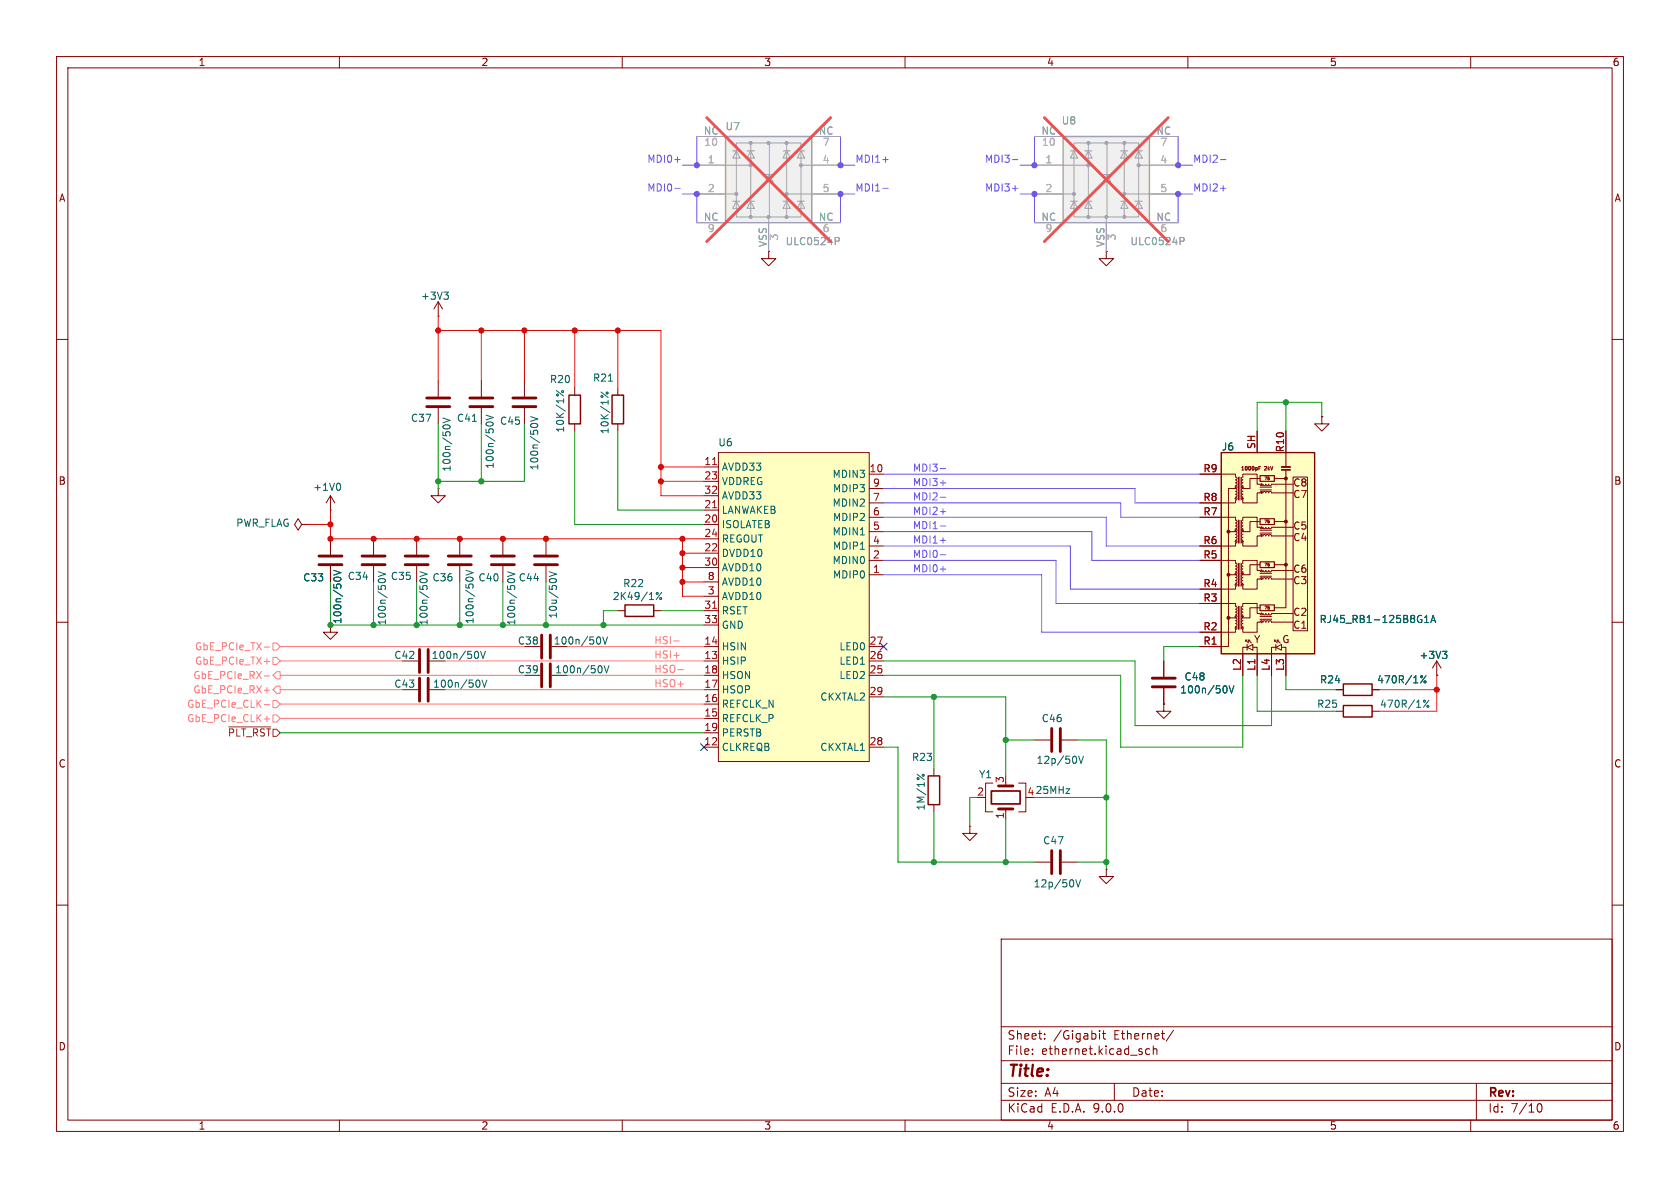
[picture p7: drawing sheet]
<svg xmlns="http://www.w3.org/2000/svg" width="297mm" height="210mm" viewBox="0 0 297 210" stroke-linecap="round" stroke-linejoin="round" font-family="sans-serif">
<g fill="none" stroke="#840000" stroke-width=".18">
<path d="M10 10h277v190h-277zM12 12h273v186h-273zM60 10v2M110 10v2M160 10v2M210 10v2M260 10v2M10 60h2M285 60h2M53.3 92.7l-.6-1-.6 1 .6 1 .6-1h1.3M54.6 92.7h.1M77.5 86.4v1.2h1.2l-1.2 1.3-1.3-1.3h1.3"/>
<path d="M77.5 86.4h.1M10 110h2M58.4 110.5v1.3h1.3l-1.3 1.2-1.3-1.2h1.3M58.4 110.5h.1M254 119.4h.1M254 116.8l-.8 1.3M254 116.8l.8 1.3M254 116.8v2.6M285 110h2M236.2 125.7h1.3M236.2 121.9h1.3M242.6 125.7h1.2"/>
<path d="M242.6 121.9h1.2M10 160h2M177 166h108v32h-108zM285 160h2M60 198v2M110 198v2M160 198v2M177 194.5h108M177 191.5h108M177 187.5h108M177 181.5h108M182.5 186.3v.1"/>
<path d="M182.5 185.5v.1M184.7 183.6v.1M184.7 182.8v.1M194.4 182.2v.1M194.4 182.7v1M194.9 182.7h.6M195.1 182.2v1.3l.4 .2M197 191.5v3M203.2 185.5l-.4-.1-.3 .3v.4l.2 .2h.5M203.9 185.5l.2-.1 .4 .1v.9M203.9 184.9v1.5M207.5 182.1l-1.3 2"/>
<path d="M210 198v2M260 198v2M261 191.5v6.5M271.7 195.7l.2-.5 .2-.1a.81 .81 0 0 1 .6 .6 .81 .81 0 0 1-.3 .8h-.4l-.3-.5"/>
</g>
<g fill="none" stroke="#006464" stroke-width=".18">
<path d="M252.1 119.5l-1 1.2M255 115.1h.8l-.4 .5M255.5 115.6l.3 .3v.3l-.3 .2M252.6 123.8l-1 1.2"/>
<circle cx="251.3" cy="119.6" r=".18"/>
<circle cx="251.8" cy="123.9" r=".18"/>
<circle cx="251.9" cy="120.5" r=".18"/>
<circle cx="252.4" cy="124.9" r=".18"/>
</g>
<path d="M237.5 124.7h5.1v2h-5.1zM237.5 120.9h5.1v2h-5.1z" fill="none" stroke="#840000" stroke-width=".25"/>
<path d="M215.9 80h16.5v35.6h-16.5z" fill="#ffffc2"/>
<g fill="#840000" stroke="#840000" stroke-width=".18">
<circle cx="227.3" cy="99.8" r=".25"/>
<circle cx="227.3" cy="92.2" r=".25"/>
<circle cx="227.3" cy="84.6" r=".25"/>
<circle cx="217.2" cy="109.2" r=".25"/>
<circle cx="217.2" cy="101.6" r=".25"/>
<circle cx="217.2" cy="94" r=".25"/>
<circle cx="223" cy="110" r=".08"/>
<circle cx="223" cy="108.4" r=".08"/>
<circle cx="223" cy="102.4" r=".08"/>
<circle cx="223" cy="100.8" r=".08"/>
<circle cx="223" cy="94.8" r=".08"/>
<circle cx="223" cy="93.2" r=".08"/>
<circle cx="223" cy="87.1" r=".08"/>
<circle cx="223" cy="85.6" r=".08"/>
<circle cx="219.7" cy="111" r=".08"/>
<circle cx="219.7" cy="109" r=".08"/>
<circle cx="219.7" cy="103.4" r=".08"/>
<circle cx="219.7" cy="101.3" r=".08"/>
<circle cx="219.7" cy="95.8" r=".08"/>
<circle cx="219.7" cy="93.7" r=".08"/>
<circle cx="219.7" cy="88.1" r=".08"/>
<circle cx="219.7" cy="86.1" r=".08"/>
<circle cx="218.4" cy="111" r=".08"/>
<circle cx="218.4" cy="109" r=".08"/>
<circle cx="218.4" cy="103.4" r=".08"/>
<circle cx="218.4" cy="101.3" r=".08"/>
<circle cx="218.4" cy="95.8" r=".08"/>
<circle cx="218.4" cy="93.7" r=".08"/>
<circle cx="218.4" cy="88.1" r=".08"/>
<circle cx="218.4" cy="86.1" r=".08"/>
</g>
<g fill="none" stroke="#840000" stroke-width=".18">
<path d="M135.9 44.5v1.2h1.3l-1.3 1.3-1.3-1.3h1.3M135.9 44.5h.1M195.6 44.5v1.2h1.2l-1.2 1.3-1.3-1.3h1.3M195.6 44.5h.1M92.7 67.3v2.8M92.7 72.1v2.8M101.6 68.6v1.3M101.6 74.9v1.3M109.2 68.6v1.3M109.2 74.9v1.3M222.2 76.2v3.8M227.3 76.2v6.4"/>
<path d="M58.4 95.3v2.7M66 95.3v2.7M73.7 95.3v2.7M212.1 99.1h6.3v.5l.3 .2-.3 .3 .3 .2-.3 .3 .3 .2-.3 .3 .3 .3-.3 .2M212.1 91.4h6.3v.5l.3 .3-.3 .3 .3 .2-.3 .3 .3 .2-.3 .3 .3 .2-.3 .3M212.1 83.8h6.3v.5l.3 .3-.3 .2M217.2 94h1.3l.2 .1v.3l-.3 .1 .3 .2-.1 .2-.2 .1 .2 .1 .1 .2-.3 .2 .3 .3-.3 .2v.5h-6.3M218.4 86.4l.3 .2-.3 .3 .2 .1 .1 .2-.3 .2 .3 .2-.3 .3 .3 .2-.3 .3v.5h-6.3M218.4 84.8l.3 .2-.1 .2-.2 .1 .3 .3-.3 .3M218.4 85.9l.3 .2-.3 .3M218.4 86.4h-1.2v27.9h-5.1M218.9 84.3v4.1"/>
<path d="M218.9 91.9v4.1M218.9 99.6v4M219.2 84.3v4.1M219.2 91.9v4.1M219.2 99.6v4M219.7 94l-.2 .2 .2 .3-.2 .2 .2 .3-.2 .3 .2 .2-.2 .3 .2 .2v.5h2.5v-1.8h.6l.2-.2h.2l.1 .2 .2-.2 .3 .2 .2-.2 .3 .2 .2-.2 .3 .2h3.8M219.7 93l-.2-.2v-.2l.2-.1-.2-.3 .2-.3v-.5h2.5v1.8h.6l.1 .3 .3-.1 .1-.2 .2 .3 .3-.3 .2 .3 .3-.3 .2 .3 .3-.3h3.8M219.7 93l-.2 .2 .2 .3-.2 .1v.2l.2 .2M219.7 86.4l-.2 .2 .2 .3-.2 .2v.2l.2 .1-.2 .1v.2l.2 .2M219.7 85.9l-.2 .2 .2 .3M222.6 82.8h.2M222.8 99.8h-1.8v1.8h-1.3"/>
<path d="M222.8 92.2h-1.8v1.8h-1.3M222.8 84.6h-1.8v1.8h-1.3M222.8 93.7h2M222.8 86.1h2M222.8 94.2h2M222.8 86.6h2M222.9 82.5h-.3v.6M223.6 99.5h.4l-.3 .5M223.6 91.9h.4l-.3 .5M223.6 84.3h.4l-.3 .5M224.4 84.5v.3M224.4 99.8v.2"/>
<path d="M224.4 92.1v.1M224.4 92.2v.2M224.4 99.5h-.3v.3M224.4 91.9h-.3v.3M224.4 84.3h-.3v.2M224.4 84.8h.1M225.3 84.6h2M225.3 99.8h2M225.3 92.2h2M227.3 83.1v24.3h-2M228.6 84.3h2.5v27.2h-2.5zM228.6 87.1h-3.8l-.3-.2-.2 .2-.2-.2h-.2l-.1 .2-.1-.2h-.2l-.2 .2-.1-.2h-.3l-.1 .2h-.6v1.8h-2.5v-.5l-.2-.3 .2-.2"/>
<path d="M228.6 85.6h-3.8l-.3 .3-.2-.3-.2 .2h-.2l-.1-.2-.1 .2h-.2l-.2-.2-.1 .2h-.2l-.2-.2h-.6v-1.8h-2.5v.5l-.2 .3 .2 .2-.2 .2v.2l.2 .1-.2 .1v.2l.2 .3M58.4 100.1v2.8M66 100.1v2.8M73.7 100.1v2.8M212.1 106.7h6.3v.5l.3 .2-.3 .3 .3 .3-.3 .2 .3 .3-.3 .2 .3 .3-.3 .2M217.2 101.6h1.2M217.2 109.2h1.2M218.4 109.2l.3 .2-.3 .3 .2 .1 .1 .2-.3 .2 .3 .3-.3 .2 .3 .3-.3 .3v.5h-6.3M218.4 101.6l.3 .2-.3 .3 .2 .1 .1 .2-.3 .2 .3 .3-.3 .2 .3 .3-.3 .2v.5h-6.3M218.9 107.2v4.1M219.2 107.2v4.1M219.7 109.2l-.2 .3 .2 .2-.2 .3 .2 .2-.2 .3 .2 .2-.2 .3 .2 .3v.5h2.5v-1.8h.6l.2-.3 .2 .1 .1 .2 .2-.3 .3 .3 .2-.3 .3 .3 .2-.3 .3 .3h3.8"/>
<path d="M219.7 101.6l-.2 .2 .2 .3-.2 .3 .2 .2-.2 .3 .2 .2-.2 .3 .2 .2v.5h2.5v-1.7h.6l.2-.3 .2 .1 .1 .2 .2-.3 .3 .3 .2-.3 .3 .3 .2-.3 .3 .3h3.8M220.2 113.2l.5 .5M220.5 114.4l1-.5v1zM220.5 113.2h-.3v.2M220.5 114.4h-.8v5M220.5 113.9v1M220.7 113.2l.5 .5M221 113.2h-.3v.2M221.5 114.4h.7v5M222.8 107.4h-1.8v1.8h-1.3M222.8 109h2M222.8 101.3h2"/>
<path d="M222.8 109.5h2M222.8 101.9h2M223.6 107.2h.4l-.3 .5M224.4 107.4h.1M224.4 107.2h-.3v.2M224.4 107.4v.2M224.4 100h.1M225.3 113.2l.5 .5M225.6 114.4l1-.5v1zM225.6 113.2h-.3v.2M225.6 114.4h-.8v5M225.6 113.9v1"/>
<path d="M225.8 113.2l.5 .5M226.1 113.2h-.3v.2M226.6 114.4h.7v5M228.6 108.5h-3.8l-.3 .2-.2-.2-.2 .2h-.2l-.1-.2-.1 .2h-.2l-.2-.2-.1 .2h-.2l-.2-.2h-.6v-1.8h-2.5v.5l-.2 .2 .2 .3-.2 .3 .2 .2-.2 .2v.2l.2 .1-.2 .3 .2 .2M228.6 100.8h-3.8l-.3 .3-.2-.3-.2 .3-.2-.1-.1-.2-.1 .2-.2 .1-.2-.3-.1 .2-.2 .1-.2-.3h-.6v-1.7h-2.5v.5l-.2 .2 .2 .3-.2 .2 .2 .3-.2 .2v.2l.2 .1-.2 .3 .2 .2M182.9 152.4h2.8M187.7 152.4h2.8"/>
</g>
<path d="M100.6 69.9h2v5h-2zM108.2 69.9h2v5h-2zM215.9 80h16.5v35.6h-16.5z" fill="none" stroke="#840000" stroke-width=".25"/>
<path d="M226.6 83.1h1.5" fill="none" stroke="#840000" stroke-width=".3"/>
<path d="M226.6 82.6h1.5" fill="none" stroke="#840000" stroke-width=".33"/>
<path d="M222.8 99.3h2.5v1h-2.5zM222.8 91.7h2.5v1h-2.5zM222.8 84.1h2.5v1h-2.5zM222.8 106.9h2.5v1.1h-2.5z" fill="none" stroke="#840000" stroke-width=".2"/>
<g fill="none" stroke="#006464" stroke-width=".18">
<path d="M93.8 75.2a.79 .79 0 0 1 1.3 0M93.8 73.6l1.3 .5-1.3 .4M98.4 69l1.2 1M98.4 70v-.2l.2-.1 .1 .1v.2M106.2 69.3l1.3 1M106.3 70.2l-.1-.1 .2-.2 .2 .2-.1 .1M107.6 67.4h.7M59 102.3a.79 .79 0 0 1 1.3 0M59 100.8l1.3 .4-1.3 .5M66.9 102.6a.79 .79 0 0 1 1.2 0M66.9 101.1l1.2 .4-1.2 .4M74.2 102.6a.79 .79 0 0 1 1.3 0"/>
<path d="M74.2 101.1l1.3 .4-1.3 .4M251.8 110.1h.8M251.8 109.1l.4-.3v1.3M252.9 110.1l.5-1.3 .4 1.3M253.1 109.7h.6M189.8 155.8v.7M190.2 155.5l.4 1.3 .4-1.3"/>
<circle cx="99.5" cy="69.2" r=".18"/>
<circle cx="107.3" cy="69.5" r=".18"/>
</g>
<path d="M90.7 70.4h4M90.7 71.9h4M56.4 98.3h4.1M56.4 99.8h4.1M64 98.3h4.1M64 99.8h4.1M71.6 98.3h4.1M71.6 99.8h4.1M185.9 150.4v4M187.5 150.4v4" fill="none" stroke="#840000" stroke-width=".51"/>
<path d="M128.3 24.1h15.2v15.3h-15.2z" fill="#f0f0f0"/>
<g fill="none" stroke="#a1a1a1" stroke-width=".18">
<path d="M123.2 29.2h9.5M123.2 34.3h7M123.2 24.1h5.1M123.2 39.4h5.1M129.5 26.7h1.3M129.5 35.6h1.3M130.2 25.3h11.4v13.1h-11.4zM130.2 26.7l.6 1.2h-1.3zM130.2 35.6l.6 1.2h-1.3zM132.1 26.7h1.2M132.1 35.6h1.2M132.7 26.7l.6 1.2h-1.2z"/>
<path d="M132.7 35.6l.6 1.2h-1.2zM132.7 25.3v13.1M135.9 38.4v6.1M136 30.9l.7 1.2h-1.3zM136 25.3v13.1M137 30.6l-.3 .3h-1.3l-.4 .2M138.4 26.7h1.3M138.4 35.6h1.3M139.1 26.7l.6 1.2h-1.3zM139.1 35.6l.6 1.2h-1.3zM139.1 25.3v13.1M139.1 34.3h9.5"/>
<path d="M141 26.7h1.2M141 35.6h1.2M141.6 26.7l.6 1.2h-1.2zM141.6 35.6l.6 1.2h-1.2zM141.6 29.2h7M143.5 24.1h5.1M143.5 39.4h5.1"/>
</g>
<path d="M128.3 24.1h15.2v15.3h-15.2z" fill="none" stroke="#a1a1a1" stroke-width=".25"/>
<g fill="#a1a1a1" stroke="#a1a1a1" stroke-width=".18">
<circle cx="130.2" cy="34.3" r=".28"/>
<circle cx="132.7" cy="25.3" r=".28"/>
<circle cx="132.7" cy="29.2" r=".28"/>
<circle cx="132.7" cy="38.4" r=".28"/>
<circle cx="135.9" cy="25.3" r=".28"/>
<circle cx="135.9" cy="38.4" r=".28"/>
<circle cx="139.1" cy="25.3" r=".28"/>
<circle cx="139.1" cy="34.3" r=".28"/>
<circle cx="139.1" cy="38.4" r=".28"/>
<circle cx="141.6" cy="29.2" r=".28"/>
</g>
<path d="M147.7 42h.4l.3 .2-.1 .4h-.6" fill="none" stroke="#989898" stroke-width=".18"/>
<path d="M124.9 20.8l21.9 21.9M146.8 20.8l-21.9 21.9" fill="none" stroke="#e65255" stroke-width=".46"/>
<path d="M77.5 55.9h.1M77.5 53.3l-.8 1.3M77.5 53.3l.7 1.3M77.5 53.3v2.6" fill="none" stroke="#840000" stroke-width=".18"/>
<path d="M78.5 51.6h.8l-.5 .5M79 52.1l.3 .3v.3l-.3 .2" fill="none" stroke="#006464" stroke-width=".18"/>
<path d="M188 24.1h15.2v15.3h-15.2z" fill="#f0f0f0"/>
<g fill="none" stroke="#a1a1a1" stroke-width=".18">
<path d="M182.9 29.2h9.5M182.9 34.3h7M182.9 24.1h5.1M182.9 39.4h5.1M189.2 26.7h1.3M189.2 35.6h1.3M189.9 25.3h11.4v13.1h-11.4zM189.9 26.7l.6 1.2h-1.3zM189.9 35.6l.6 1.2h-1.3zM191.8 26.7h1.2M191.8 35.6h1.2M192.4 26.7l.6 1.2h-1.2z"/>
<path d="M192.4 35.6l.6 1.2h-1.2zM192.4 25.3v13.1M195.6 38.4v6.1M195.7 30.9l.6 1.2h-1.2zM195.7 25.3v13.1M196.7 30.6l-.4 .3h-1.2l-.4 .2M198.1 26.7h1.3M198.1 35.6h1.3M198.8 26.7l.6 1.2h-1.3zM198.8 35.6l.6 1.2h-1.3zM198.8 25.3v13.1M198.8 34.3h9.5"/>
<path d="M200.7 26.7h1.2M200.7 35.6h1.2M201.3 26.7l.6 1.2h-1.2zM201.3 35.6l.6 1.2h-1.2zM201.3 29.2h7M203.2 24.1h5.1M203.2 39.4h5.1"/>
</g>
<path d="M188 24.1h15.2v15.3h-15.2z" fill="none" stroke="#a1a1a1" stroke-width=".25"/>
<g fill="#a1a1a1" stroke="#a1a1a1" stroke-width=".18">
<circle cx="189.9" cy="34.3" r=".28"/>
<circle cx="192.4" cy="25.3" r=".28"/>
<circle cx="192.4" cy="29.2" r=".28"/>
<circle cx="192.4" cy="38.4" r=".28"/>
<circle cx="195.6" cy="25.3" r=".28"/>
<circle cx="195.6" cy="38.4" r=".28"/>
<circle cx="198.8" cy="25.3" r=".28"/>
<circle cx="198.8" cy="34.3" r=".28"/>
<circle cx="198.8" cy="38.4" r=".28"/>
<circle cx="201.3" cy="29.2" r=".28"/>
</g>
<path d="M208.6 42h.5l.3 .2-.2 .4h-.6" fill="none" stroke="#989898" stroke-width=".18"/>
<path d="M184.6 20.8l21.9 21.9M206.5 20.8l-21.9 21.9" fill="none" stroke="#e65255" stroke-width=".46"/>
<path d="M75.4 70.4h4.1M75.4 71.9h4.1M83.1 70.4h4M83.1 71.9h4M203.7 119.9h4.1M176.5 138.9h2.6M203.7 121.4h4.1M176.5 143h2.6" fill="none" stroke="#840000" stroke-width=".51"/>
<g fill="none" stroke="#840000" stroke-width=".18">
<path d="M77.5 67.3v2.8M77.5 72.1v2.8M85.1 67.3v2.8M85.1 72.1v2.8M58.4 90.2h.1M58.4 87.6l-.7 1.3M58.4 87.6l.8 1.3M58.4 87.6v2.6M205.7 116.8v2.8M175.5 138.4h-1.3v5.1h1.3M180.1 138.4h1.3v5.1h-1.3M205.7 124.5v1.2h1.3l-1.3 1.3-1.2-1.3h1.2"/>
<path d="M205.7 124.5h.1M205.7 121.7v2.8M171.4 146.1v1.2h1.3l-1.3 1.3-1.2-1.3h1.2M171.4 146.1h.1M174 141h.2M177.8 143v1.8"/>
</g>
<path d="M78.3 75.4a.79 .79 0 0 1 1.3 0M78.3 73.9l1.3 .4-1.3 .4M83.5 74.5h.7M85.9 74.9a.79 .79 0 0 1 1.3 0M85.9 73.4l1.3 .4-1.3 .4M59.9 85.4a.79 .79 0 0 1 0 1.3M216.6 121.2a.79 .79 0 0 1 0 1.3M217.3 121.2l.4 1.3 .4-1.3" fill="none" stroke="#006464" stroke-width=".18"/>
<path d="M175.3 139.8h5v2.3h-5z" fill="none" stroke="#840000" stroke-width=".3"/>
<path d="M127 80h26.7v54.6h-26.7z" fill="#ffffc2"/>
<g fill="none" stroke="#840000" stroke-width=".18">
<path d="M135.9 44.5h.1M195.6 44.5h.1M222.2 76.2v3.8M227.3 76.2v3.8M233.7 73.7v1.2h1.2l-1.2 1.3-1.3-1.3h1.3M233.7 73.7h.1M58.4 95.3v2.7M81.3 95.3v2.7M88.9 95.3v2.7M96.5 95.3v2.7M124.5 82.6h2.5M124.5 85.1h2.5"/>
<path d="M124.5 87.6h2.5M124.5 90.2h2.5M124.5 92.7h2.5M124.5 95.3h2.5M124.5 97.8h2.5M127 80h26.7v54.6h-26.7zM153.7 83.8h2.5M153.7 86.4h2.5M153.7 88.9h2.5M153.7 91.4h2.5M153.7 94h2.5M153.7 96.5h2.5"/>
<path d="M153.7 99.1h2.5M212.1 83.8h3.8M212.1 88.9h3.8M212.1 91.4h3.8M212.1 96.5h3.8M212.1 99.1h3.8M58.4 110.5h.1M58.4 100.1v2.8M71.1 116.8h2.8M81.3 100.1v2.8M88.9 100.1v2.8M92.7 114.3h2.8"/>
<path d="M92.7 119.4h2.8M96.5 100.1v2.8M97.5 119.4h2.8M109.2 108h1.3M115.6 108h1.2M124.5 100.3h2.5M124.5 102.9h2.5M124.5 105.4h2.5M124.5 108h2.5M124.5 110.5h2.5M124.5 114.3h2.5M124.5 116.8h2.5"/>
<path d="M124.5 119.4h2.5M153.7 114.3h2.5M153.7 116.8h2.5M153.7 119.4h2.5M153.7 101.6h2.5M205.7 116.8v2.8M212.1 114.3h3.8M212.1 111.8h3.8M212.1 106.7h3.8M212.1 104.1h3.8M219.7 115.6v3.8M222.2 115.6v3.8"/>
<path d="M224.8 115.6v3.8M227.3 115.6v3.8M254 119.4h.1M71.1 121.9h2.8M75.9 121.9h2.8M124.5 121.9h2.5M124.5 124.5h2.5M124.5 127h2.5M124.5 129.5h2.5M124.5 132.1h2.5M153.7 132.1h2.5M153.7 123.2h2.5"/>
<path d="M165.1 135.9v1.3M182.9 130.8h2.8M187.7 130.8h2.8M205.7 124.5h.1M205.7 121.7v2.8M236.2 121.9h1.3M242.6 121.9h1.2M165.1 142.2v1.3M195.6 153.7v1.2h1.2l-1.2 1.3-1.3-1.3h1.3M195.6 153.7h.1"/>
</g>
<path d="M126 82.1h.7M126 89.8h.7M126 107.5h.7" fill="none" stroke="#a90000" stroke-width=".18"/>
<g fill="none" stroke="#840000" stroke-width=".51">
<path d="M79.2 98.3h4.1M79.2 99.8h4.1M86.9 98.3h4M86.9 99.8h4M94.5 98.3h4.1M94.5 99.8h4.1M74.2 114.8v4.1M74.2 119.9v4.1M75.7 114.8v4.1M75.7 119.9v4.1M95.8 112.3v4M95.8 117.3v4.1"/>
<path d="M97.3 112.3v4M97.3 117.3v4.1M185.9 128.8v4M187.5 128.8v4"/>
</g>
<g fill="none" stroke="#006464" stroke-width=".18">
<path d="M59 102.3a.79 .79 0 0 1 1.3 0M59 100.8l1.3 .4-1.3 .5M82.4 102.3a.79 .79 0 0 1 1.2 0M82.4 100.8l1.2 .4-1.2 .5M84.3 115.1a.79 .79 0 0 1 0 1.3M85 115.1l.4 1.3 .4-1.3M89.7 102.6a.79 .79 0 0 1 1.3 0M89.7 101.1l1.3 .4-1.3 .4M97.1 101.1l1.3 .4-1.3 .4M97.3 102.3h.8M105.9 112.6a.79 .79 0 0 1 0 1.3M106.1 117.7a.79 .79 0 0 1 0 1.2"/>
<path d="M106.5 112.6l.5 1.3 .4-1.3M106.8 117.7l.4 1.2 .4-1.2M117 104.7l-1 1.3M251.8 110.1h.8M251.8 109.1l.4-.3v1.3M252.1 119.5l-1 1.2M252.9 110.1l.5-1.3 .4 1.3M253.1 109.7h.6M255 115.1h.8l-.4 .5M255.5 115.6l.3 .3v.3l-.3 .2M84.5 120.2a.79 .79 0 0 1 0 1.3M85.2 120.2l.4 1.3 .5-1.3"/>
<path d="M162.1 136.9l1.3 .9M190.3 133.9v.8M190.7 133.7l.4 1.2 .4-1.2M216.6 121.2a.79 .79 0 0 1 0 1.3M217.3 121.2l.4 1.3 .4-1.3"/>
<circle cx="116.2" cy="104.9" r=".18"/>
<circle cx="116.8" cy="105.8" r=".18"/>
<circle cx="251.3" cy="119.6" r=".18"/>
<circle cx="163.2" cy="137" r=".18"/>
<circle cx="251.9" cy="120.5" r=".18"/>
</g>
<path d="M110.5 106.9h5.1v2.1h-5.1zM164.1 137.2h2v5h-2z" fill="none" stroke="#840000" stroke-width=".25"/>
<g fill="none" stroke="#ff7879" stroke-width=".18">
<path d="M46.7 119.5h1M46.7 114.4h1M46.7 116.9h1M48.3 113.7h.6l.6 .6-.6 .6h-.6zM48.3 116.2h.6l.6 .6-.6 .7h-.6zM48.9 118.7h.6v1.3h-.6l-.6-.6zM49.5 114.3h43.2M49.5 119.4h43.2M49.5 116.8h21.6M78.7 116.8h45.8M100.3 114.3h24.2M100.3 119.4h24.2"/>
<path d="M119.1 113.3h1M119.8 118.4h1M46.7 124.6h1M46.7 122h1M46.7 127.1h1M48.3 123.8h.6l.6 .7-.6 .6h-.6zM48.3 126.4h.6l.6 .6-.6 .6h-.6zM48.9 121.3h.6v1.3h-.6l-.6-.7zM49.5 121.9h21.6M49.5 127h75M49.5 124.5h75M78.7 121.9h45.8"/>
</g>
<path d="M40.4 128.5h7.4" fill="none" stroke="#725600" stroke-width=".18"/>
<g fill="none" stroke="#6957ff" stroke-width=".18">
<path d="M119.3 28.2h.9M119.3 33.3h.9M120.6 34.3h2.6v5.1M123.2 24.1v5.1h-2.6M148.6 24.1v5.1h2.5M151.1 34.3h-2.5v5.1M156.1 28.2h.9M156.1 33.3h.9M179 28.2h.9M179 33.3h.9M180.3 34.3h2.6v5.1M182.9 24.1v5.1h-2.6"/>
<path d="M208.3 24.1v5.1h2.5M210.8 34.3h-2.5v5.1M215.8 28.2h.9M215.8 33.3h.9M156.2 88.9h41.9v2.5h14M156.2 86.4h44.5v2.5h11.4M156.2 83.8h55.9M156.2 96.5h33v7.6h22.9M156.2 91.4h39.4v5.1h16.5M156.2 99.1h30.5v7.6h25.4M156.2 94h36.8v5.1h19.1M166.2 85.4h1"/>
<path d="M166.2 82.8h1M166.2 95.5h1M166.2 87.9h1M166.2 93h1M166.2 90.4h1M166.2 98.1h1M156.2 101.6h27.9v10.2h28M166.2 100.6h1"/>
</g>
<g fill="none" stroke="#ff0f00" stroke-width=".18">
<path d="M77.5 58.4h39.3v29.2h7.7M77.5 55.9v11.4M85.1 58.4v8.9M92.7 58.4v8.9M101.6 58.4v10.2M109.2 58.4v10.2M54.6 92.7h3.8M58.4 90.2v5.1h66.1M116.8 85.1h7.7M116.8 82.6h7.7M120.6 95.3v10.1h3.9M120.6 97.8h3.9"/>
<path d="M120.6 102.9h3.9M120.6 100.3h3.9M254 119.4v6.3h-10.2M243.8 121.9h10.2"/>
</g>
<g fill="none" stroke="#009600" stroke-width=".18">
<path d="M77.5 74.9v11.5M85.1 74.9v10.2M92.7 74.9v10.2h-15.2M101.6 76.2v16.5h22.9M109.2 76.2v14h15.3M227.3 71.1v5.1M233.7 73.7v-2.6h-11.5v5.1M58.4 102.9v7.6h66.1M66 102.9v7.6M73.7 102.9v7.6M81.3 102.9v7.6M88.9 102.9v7.6"/>
<path d="M96.5 102.9v7.6M109.2 108h-2.5v2.5M116.8 108h7.7M156.2 119.4h41.9v12.7h21.6v-12.7M156.2 116.8h44.5v11.5h24.1v-8.9M212.1 114.3h-6.4v2.5M222.2 119.4v6.3h14M227.3 119.4v2.5h8.9M49.5 129.5h75M156.2 132.1h2.5v20.3h24.2M156.2 123.2h21.6v14M165.1 123.2v12.7"/>
<path d="M177.8 130.8h5.1M190.5 130.8h5.1v22.9M165.1 143.5v8.9M172.7 141h-1.3v5.1M177.8 144.8v7.6M182.9 141h12.7M190.5 152.4h5.1"/>
</g>
<path d="M155.6 113.7l1.2 1.2M156.8 113.7l-1.2 1.2M123.9 131.5l1.2 1.2M125.1 131.5l-1.2 1.2" fill="none" stroke="#000084" stroke-width=".18"/>
<path d="M147.7 42h.4l.3 .2-.1 .4h-.6M208.6 42h.5l.3 .2-.2 .4h-.6" fill="none" stroke="#989898" stroke-width=".18"/>
<g fill="none" stroke="#a1a1a1" stroke-width=".18">
<path d="M123.2 24.1h5.1M123.2 29.2h5.1M123.2 34.3h5.1M123.2 39.4h5.1M135.9 39.4v5.1M143.5 24.1h5.1M143.5 29.2h5.1M143.5 34.3h5.1M143.5 39.4h5.1M182.9 24.1h5.1M182.9 29.2h5.1M182.9 34.3h5.1"/>
<path d="M182.9 39.4h5.1M195.6 39.4v5.1M203.2 24.1h5.1M203.2 29.2h5.1M203.2 34.3h5.1M203.2 39.4h5.1"/>
</g>
<path d="M124.9 20.8l21.9 21.9M146.8 20.8l-21.9 21.9M184.6 20.8l21.9 21.9M206.5 20.8l-21.9 21.9" fill="none" stroke="#e65255" stroke-width=".46"/>
<g fill="#009600" stroke="#009600" stroke-width=".18">
<circle cx="195.6" cy="152.4" r=".46"/>
<circle cx="96.5" cy="110.5" r=".46"/>
<circle cx="81.3" cy="110.5" r=".46"/>
<circle cx="88.9" cy="110.5" r=".46"/>
<circle cx="77.5" cy="85.1" r=".46"/>
<circle cx="227.3" cy="71.1" r=".46"/>
<circle cx="85.1" cy="85.1" r=".46"/>
<circle cx="106.7" cy="110.5" r=".46"/>
<circle cx="165.1" cy="123.2" r=".46"/>
<circle cx="73.7" cy="110.5" r=".46"/>
<circle cx="58.4" cy="110.5" r=".46"/>
<circle cx="66" cy="110.5" r=".46"/>
<circle cx="195.6" cy="141" r=".46"/>
<circle cx="177.8" cy="130.8" r=".46"/>
<circle cx="165.1" cy="152.4" r=".46"/>
<circle cx="177.8" cy="152.4" r=".46"/>
</g>
<g fill="#ff0f00" stroke="#ff0f00" stroke-width=".18">
<circle cx="254" cy="121.9" r=".46"/>
<circle cx="116.8" cy="85.1" r=".46"/>
<circle cx="116.8" cy="82.6" r=".46"/>
<circle cx="120.6" cy="95.3" r=".46"/>
<circle cx="120.6" cy="100.3" r=".46"/>
<circle cx="120.6" cy="97.8" r=".46"/>
<circle cx="81.3" cy="95.3" r=".46"/>
<circle cx="88.9" cy="95.3" r=".46"/>
<circle cx="96.5" cy="95.3" r=".46"/>
<circle cx="120.6" cy="102.9" r=".46"/>
<circle cx="92.7" cy="58.4" r=".46"/>
<circle cx="77.5" cy="58.4" r=".46"/>
<circle cx="85.1" cy="58.4" r=".46"/>
<circle cx="109.2" cy="58.4" r=".46"/>
<circle cx="101.6" cy="58.4" r=".46"/>
<circle cx="58.4" cy="92.7" r=".46"/>
<circle cx="58.4" cy="95.3" r=".46"/>
<circle cx="66" cy="95.3" r=".46"/>
<circle cx="73.7" cy="95.3" r=".46"/>
</g>
<g fill="#6957ff" stroke="#6957ff" stroke-width=".18">
<circle cx="182.9" cy="29.2" r=".46"/>
<circle cx="182.9" cy="34.3" r=".46"/>
<circle cx="123.2" cy="29.2" r=".46"/>
<circle cx="123.2" cy="34.3" r=".46"/>
<circle cx="208.3" cy="29.2" r=".46"/>
<circle cx="208.3" cy="34.3" r=".46"/>
<circle cx="148.6" cy="29.2" r=".46"/>
<circle cx="148.6" cy="34.3" r=".46"/>
</g>
<text font-size="2.8" fill="#840000" x="178" y="190.9">Title:</text>
<g font-size="2.1" fill="#840000">
<text x="178" y="184">Sheet:</text>
<text x="186.2" y="184">/Gigabit</text>
<text x="197" y="184">Ethernet/</text>
<text x="178" y="186.7">File:</text>
<text x="184.1" y="186.7">ethernet.kicad_sch</text>
<text x="178" y="196.9">KiCad</text>
<text x="178" y="194.1">Size:</text>
<text x="184.7" y="194.1">A4</text>
<text x="185.7" y="196.9">E.D.A.</text>
<text x="193.3" y="196.9">9.0.0</text>
<text x="200" y="194.1">Date:</text>
<text x="263" y="194.3">Rev:</text>
<text x="263" y="196.9">Id:</text>
<text x="267.1" y="196.9">7/10</text>
</g>
<g font-size="1.8" fill="#840000">
<text x="35" y="11.9">1</text>
<text x="85" y="11.9">2</text>
<text x="135" y="11.9">3</text>
<text x="185" y="11.9">4</text>
<text x="235" y="11.9">5</text>
<text x="285" y="11.9">6</text>
<text x="10.3" y="35.9">A</text>
<text x="285.3" y="35.9">A</text>
<text x="10.3" y="85.9">B</text>
<text x="228.5" y="88.2">C7</text>
<text x="228.5" y="86.2">C8</text>
<text x="285.3" y="85.9">B</text>
<text x="228.5" y="95.9">C4</text>
<text x="228.5" y="93.8">C5</text>
<text x="228.5" y="101.4">C6</text>
<text x="228.5" y="103.5">C3</text>
<text x="221.6" y="113.9">Y</text>
<text x="226.6" y="113.9">G</text>
<text x="228.5" y="111.4">C1</text>
<text x="228.5" y="109.1">C2</text>
<text x="10.3" y="135.9">C</text>
<text x="285.3" y="135.9">C</text>
<text x="10.3" y="185.9">D</text>
<text x="285.3" y="185.9">D</text>
<text x="35" y="199.9">1</text>
<text x="85" y="199.9">2</text>
<text x="135" y="199.9">3</text>
<text x="185" y="199.9">4</text>
<text x="235" y="199.9">5</text>
<text x="285" y="199.9">6</text>
</g>
<g font-size="1.8" fill="#989898">
<text x="124.3" y="23.9">NC</text>
<text x="128.2" y="23.2">U7</text>
<text x="144.6" y="23.9">NC</text>
<text x="184" y="23.9">NC</text>
<text x="187.6" y="22.2">U8</text>
<text x="204.3" y="23.9">NC</text>
<text x="124.3" y="39.1">NC</text>
<text x="144.6" y="39.1">NC</text>
<text x="184" y="39.1">NC</text>
<text x="204.3" y="39.1">NC</text>
<text x="135.6" y="43.8" transform="rotate(-90 135.6 43.8)">VSS</text>
<text x="138.8" y="43.5">ULC0524P</text>
<text x="195.3" y="43.8" transform="rotate(-90 195.3 43.8)">VSS</text>
<text x="199.8" y="43.5">ULC0524P</text>
</g>
<g font-size="1.8" fill="#6957ff">
<text x="114.3" y="28.9">MDI0+</text>
<text x="151.1" y="28.9">MDI1+</text>
<text x="174" y="28.9">MDI3-</text>
<text x="210.8" y="28.9">MDI2-</text>
<text x="114.3" y="33.9">MDI0-</text>
<text x="151.1" y="33.9">MDI1-</text>
<text x="174" y="33.9">MDI3+</text>
<text x="210.8" y="33.9">MDI2+</text>
<text x="161.3" y="83.5">MDI3-</text>
<text x="161.3" y="86">MDI3+</text>
<text x="161.3" y="88.6">MDI2-</text>
<text x="161.3" y="93.6">MDI1-</text>
<text x="161.3" y="91.1">MDI2+</text>
<text x="161.3" y="96.2">MDI1+</text>
<text x="161.3" y="98.7">MDI0-</text>
<text x="161.3" y="101.3">MDI0+</text>
</g>
<g font-size="1.8" fill="#aaa">
<text x="124.4" y="26.1">10</text>
<text x="125" y="29">1</text>
<text x="145.3" y="26.1">7</text>
<text x="145.3" y="29">4</text>
<text x="184.1" y="26.1">10</text>
<text x="184.7" y="29">1</text>
<text x="205" y="26.1">7</text>
<text x="205" y="29">4</text>
<text x="125" y="34">2</text>
<text x="145.3" y="34">5</text>
<text x="184.7" y="34">2</text>
<text x="205" y="34">5</text>
<text x="125" y="41.4">9</text>
<text x="145.3" y="41.4">6</text>
<text x="184.7" y="41.4">9</text>
<text x="205" y="41.4">6</text>
<text x="137.9" y="42.6" transform="rotate(-90 137.9 42.6)">3</text>
<text x="197.6" y="42.6" transform="rotate(-90 197.6 42.6)">3</text>
</g>
<g font-size="1.8" fill="#006464">
<text x="74.3" y="53.2">+3V3</text>
<text x="97.1" y="67.9">R20</text>
<text x="104.7" y="67.7">R21</text>
<text x="72.6" y="74.8">C37</text>
<text x="80.7" y="74.8">C41</text>
<text x="88.3" y="75.3">C45</text>
<text x="99.9" y="76.6" transform="rotate(-90 99.9 76.6)">10K/1%</text>
<text x="107.8" y="76.8" transform="rotate(-90 107.8 76.8)">10K/1%</text>
<text x="79.9" y="83.5" transform="rotate(-90 79.9 83.5)">100n/50V</text>
<text x="87.5" y="83" transform="rotate(-90 87.5 83)">100n/50V</text>
<text x="95.4" y="83.2" transform="rotate(-90 95.4 83.2)">100n/50V</text>
<text x="126.9" y="79.1">U6</text>
<text x="127.5" y="83.4">AVDD33</text>
<text x="215.9" y="79.9">J6</text>
<text x="55.3" y="87">+1V0</text>
<text x="127.5" y="86">VDDREG</text>
<text x="127.5" y="88.5">AVDD33</text>
<text x="147.1" y="84.7">MDIN3</text>
<text x="147.1" y="89.8">MDIN2</text>
<text x="147.2" y="87.2">MDIP3</text>
<text x="41.7" y="93.3">PWR_FLAG</text>
<text x="127.5" y="91">LANWAKEB</text>
<text x="127.5" y="93.6">ISOLATEB</text>
<text x="147.1" y="94.8">MDIN1</text>
<text x="147.2" y="92.3">MDIP2</text>
<text x="127.5" y="96.1">REGOUT</text>
<text x="127.5" y="98.7">DVDD10</text>
<text x="127.5" y="101.2">AVDD10</text>
<text x="147.1" y="99.9">MDIN0</text>
<text x="147.2" y="97.4">MDIP1</text>
<text x="53.5" y="103">C33</text>
<text x="61.4" y="102.7">C34</text>
<text x="69" y="102.7">C35</text>
<text x="76.4" y="103">C36</text>
<text x="84.5" y="103">C40</text>
<text x="91.6" y="103">C44</text>
<text x="108.2" y="106.3">2K49/1%</text>
<text x="110.1" y="104">R22</text>
<text x="127.5" y="103.7">AVDD10</text>
<text x="127.5" y="106.3">AVDD10</text>
<text x="147.2" y="102.5">MDIP0</text>
<text x="60.6" y="110.4" transform="rotate(-90 60.6 110.4)">100n/50V</text>
<text x="68.4" y="110.7" transform="rotate(-90 68.4 110.7)">100n/50V</text>
<text x="75.8" y="110.7" transform="rotate(-90 75.8 110.7)">100n/50V</text>
<text x="83.9" y="110.4" transform="rotate(-90 83.9 110.4)">100n/50V</text>
<text x="91.3" y="110.7" transform="rotate(-90 91.3 110.7)">100n/50V</text>
<text x="98.7" y="109.5" transform="rotate(-90 98.7 109.5)">10u/50V</text>
<text x="127.5" y="108.8">RSET</text>
<text x="127.5" y="111.4">GND</text>
<text x="233.2" y="110.3">RJ45_RB1-125B8G1A</text>
<text x="69.6" y="116.7">C42</text>
<text x="76.2" y="116.7">100n/50V</text>
<text x="91.4" y="114.1">C38</text>
<text x="91.4" y="119.2">C39</text>
<text x="97.8" y="114.1">100n/50V</text>
<text x="98.1" y="119.2">100n/50V</text>
<text x="127.5" y="115.2">HSIN</text>
<text x="127.5" y="117.7">HSIP</text>
<text x="148.3" y="115.2">LED0</text>
<text x="148.3" y="117.7">LED1</text>
<text x="250.9" y="116.7">+3V3</text>
<text x="69.6" y="121.8">C43</text>
<text x="76.5" y="121.8">100n/50V</text>
<text x="127.5" y="120.2">HSON</text>
<text x="127.5" y="122.8">HSOP</text>
<text x="127.5" y="125.3">REFCLK_N</text>
<text x="144.9" y="124.1">CKXTAL2</text>
<text x="148.3" y="120.2">LED2</text>
<text x="208.5" y="122.8">100n/50V</text>
<text x="209.3" y="120.5">C48</text>
<text x="232.7" y="125.3">R25</text>
<text x="233.3" y="121">R24</text>
<text x="243.4" y="121">470R/1%</text>
<text x="243.9" y="125.3">470R/1%</text>
<text x="127.5" y="127.9">REFCLK_P</text>
<text x="127.5" y="130.4">PERSTB</text>
<text x="184.1" y="127.9">C46</text>
<text x="127.5" y="132.9">CLKREQB</text>
<text x="144.9" y="132.9">CKXTAL1</text>
<text x="161.1" y="134.7">R23</text>
<text x="173" y="137.8">Y1</text>
<text x="183.2" y="135.2">12p/50V</text>
<text x="163.7" y="143.4" transform="rotate(-90 163.7 143.4)">1M/1%</text>
<text x="183" y="140.6">25MHz</text>
<text x="184.3" y="149.5">C47</text>
<text x="182.6" y="157.1">12p/50V</text>
</g>
<g font-size="1.8" fill="#a90000">
<text x="124.4" y="82.3">11</text>
<text x="153.6" y="83.6">10</text>
<text x="212.7" y="83.6">R9</text>
<text x="222" y="79.5" transform="rotate(-90 222 79.5)">SH</text>
<text x="227.1" y="80.1" transform="rotate(-90 227.1 80.1)">R10</text>
<text x="124.4" y="84.8">23</text>
<text x="124.4" y="87.4">32</text>
<text x="124.4" y="89.9">21</text>
<text x="154.2" y="86.1">9</text>
<text x="154.2" y="88.6">7</text>
<text x="212.7" y="88.6">R8</text>
<text x="124.4" y="92.5">20</text>
<text x="124.4" y="95">24</text>
<text x="154.2" y="91.2">6</text>
<text x="154.2" y="93.7">5</text>
<text x="212.7" y="91.2">R7</text>
<text x="124.4" y="97.5">22</text>
<text x="124.4" y="100.1">30</text>
<text x="154.2" y="96.3">4</text>
<text x="154.2" y="98.8">2</text>
<text x="154.2" y="101.3">1</text>
<text x="212.7" y="98.8">R5</text>
<text x="212.7" y="96.3">R6</text>
<text x="124.4" y="107.7">31</text>
<text x="125" y="102.6">8</text>
<text x="125" y="105.2">3</text>
<text x="212.7" y="106.4">R3</text>
<text x="212.7" y="103.9">R4</text>
<text x="124.4" y="110.2">33</text>
<text x="212.7" y="111.5">R2</text>
<text x="124.4" y="114">14</text>
<text x="124.4" y="116.6">13</text>
<text x="124.4" y="119.1">18</text>
<text x="153.6" y="114">27</text>
<text x="153.6" y="116.6">26</text>
<text x="153.6" y="119.1">25</text>
<text x="212.7" y="114">R1</text>
<text x="219.5" y="118.7" transform="rotate(-90 219.5 118.7)">L2</text>
<text x="222" y="118.7" transform="rotate(-90 222 118.7)">L1</text>
<text x="224.5" y="118.7" transform="rotate(-90 224.5 118.7)">L4</text>
<text x="227.1" y="118.7" transform="rotate(-90 227.1 118.7)">L3</text>
<text x="124.4" y="121.7">17</text>
<text x="124.4" y="124.2">16</text>
<text x="153.6" y="122.9">29</text>
<text x="124.4" y="126.7">15</text>
<text x="124.4" y="129.3">19</text>
<text x="124.4" y="131.8">12</text>
<text x="153.6" y="131.8">28</text>
<text x="172.6" y="140.7">2</text>
<text x="177.5" y="138.5" transform="rotate(-90 177.5 138.5)">3</text>
<text x="181.5" y="140.7">4</text>
<text x="177.5" y="144.9" transform="rotate(-90 177.5 144.9)">1</text>
</g>
<g font-size="1.8" fill="#ff7879">
<text x="115.6" y="114">HSI-</text>
<text x="34.4" y="115.2">GbE_PCIe_TX-</text>
<text x="34.4" y="117.7">GbE_PCIe_TX+</text>
<text x="115.6" y="119">HSO-</text>
<text x="115.6" y="116.5">HSI+</text>
<text x="33" y="125.3">GbE_PCIe_CLK-</text>
<text x="34.1" y="122.8">GbE_PCIe_RX+</text>
<text x="34.1" y="120.2">GbE_PCIe_RX-</text>
<text x="115.6" y="121.6">HSO+</text>
<text x="33" y="127.9">GbE_PCIe_CLK+</text>
</g>
<text font-size="1.8" fill="#725600" x="40.2" y="130.4">~{PLT_RST}</text>
<g font-size=".9" fill="#840000">
<text x="219.2" y="83.4">1000pF</text>
<text x="223.6" y="83.4">2kV</text>
</g>
<g font-size=".7" fill="#840000">
<text x="223.4" y="85.1">75</text>
<text x="223.4" y="92.7">75</text>
<text x="223.4" y="100.3">75</text>
<text x="223.4" y="107.9">75</text>
</g>
</svg>
